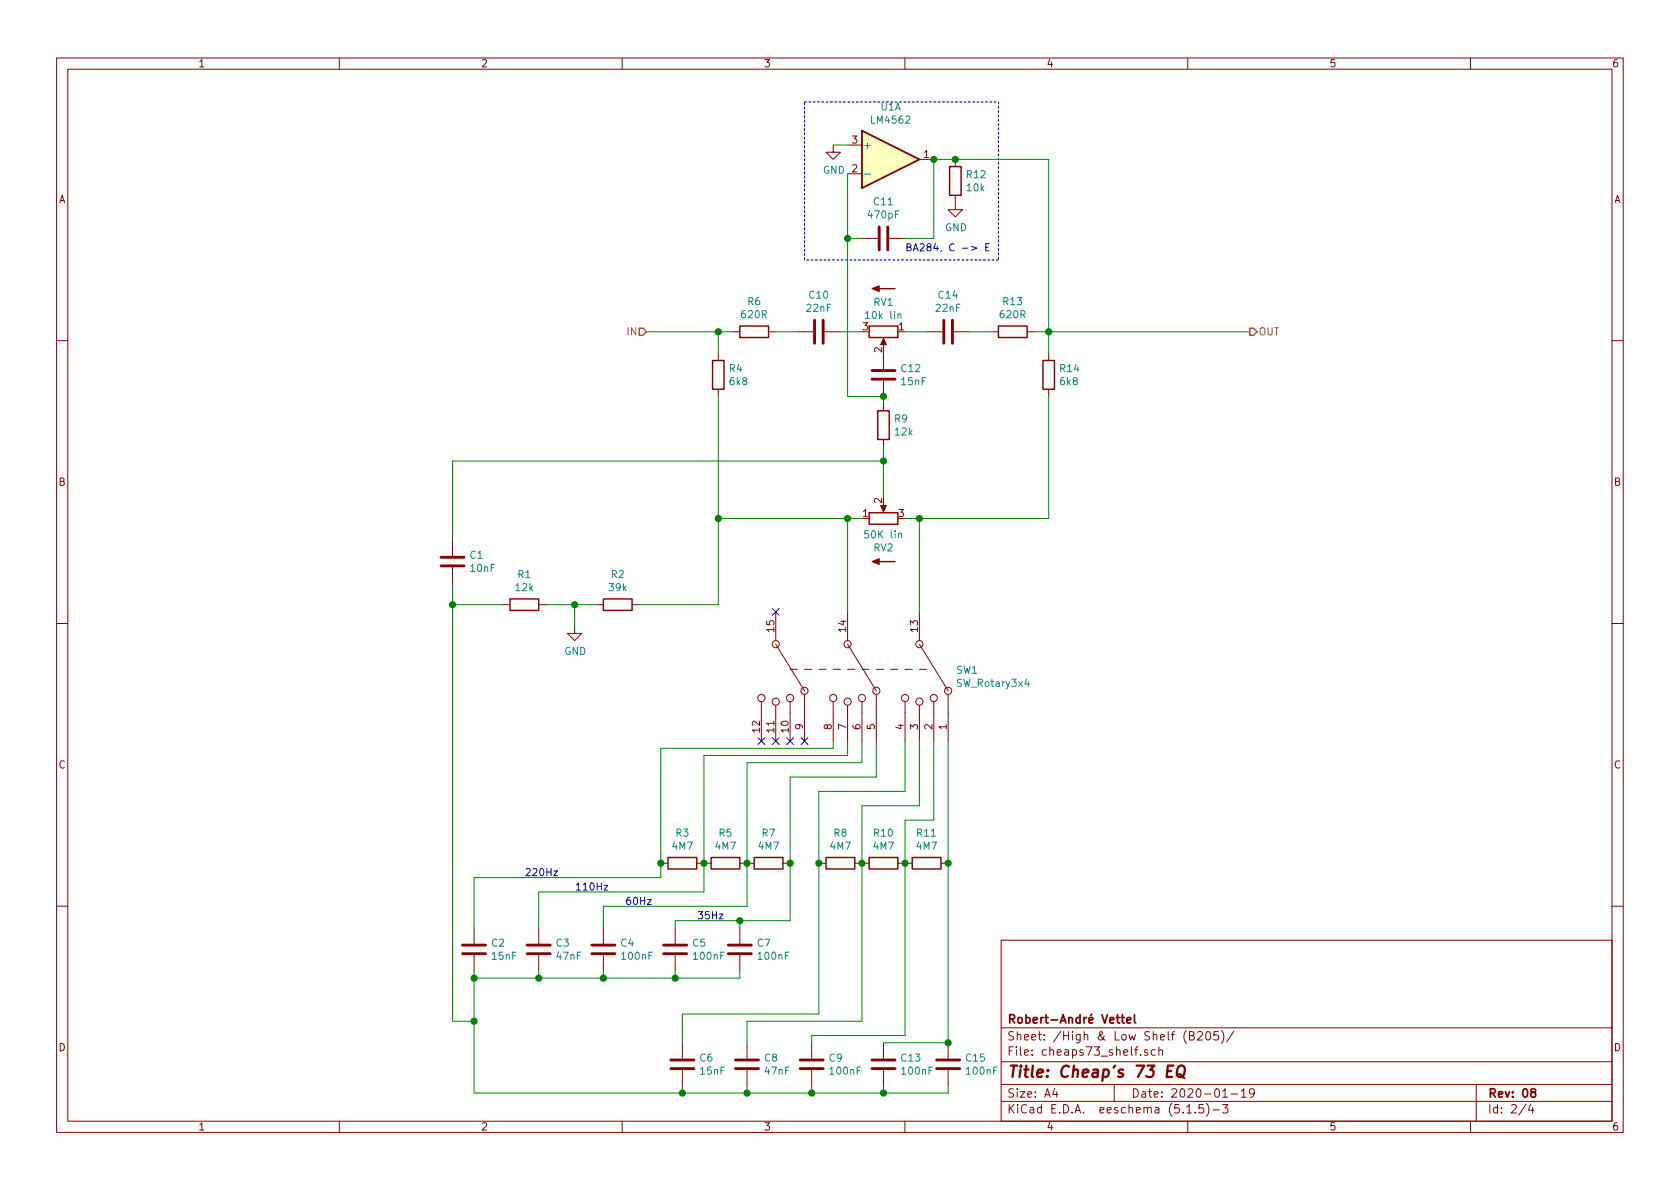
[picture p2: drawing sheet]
<svg xmlns="http://www.w3.org/2000/svg" width="297mm" height="210mm" viewBox="0 0 297 210" stroke-linecap="round" stroke-linejoin="round" font-family="sans-serif">
<g fill="none" stroke="#840000" stroke-width=".18">
<path d="M10 10.3h277v189.9h-277zM12 12.2h273v186.1h-273zM60 10.3v1.9M110 10.3v1.9M160 10.3v1.9M210 10.3v1.9M260 10.3v1.9M147.3 25.6v1.3h1.3l-1.3 1.3-1.3-1.3h1.3M149.9 30.7h2.5M149.9 25.6h2.5M162.6 28.2h2.5M168.9 34.5v2.6h1.3l-1.3 1.2-1.3-1.2h1.3"/>
<path d="M168.9 28.2v1.3M129.5 58.7h1.3M135.9 58.7h1.3M141 58.7h2.8M145.8 58.7h2.8M152.4 42.2h2.8M157.2 42.2h2.8M163.8 58.7h2.8M168.7 58.7h2.7M175.3 58.7h1.2M181.6 58.7h1.3M10 60.2h2"/>
<path d="M127 62.5v1.2M127 68.8v1.3M156.2 60.2v1M156.2 62.5v2.8M156.2 67.3v2.8M156.2 71.4v1.2M156.2 77.7v1.3M185.4 62.5v1.2M185.4 68.8v1.3M285 60.2h2M80 95.5v2.8M156.2 89.1v1.1"/>
<path d="M10 110.3h2M80 100.3v2.8M88.9 106.9h1.3M95.2 106.9h1.3M101.6 110.7v1.3h1.3l-1.3 1.3-1.3-1.3h1.3M105.4 106.9h1.3M111.8 106.9h1.2M137.2 113.9l5 8.3M137.2 108.2v5.1M139.7 118.4h1.3M142.2 118.4h1.3M144.8 118.4h1.2"/>
<path d="M147.3 118.4h1.3M149.9 113.9l5 8.3M149.9 118.4h1.2M149.9 108.2v5.1M152.4 118.4h1.3M154.9 118.4h1.3M157.5 118.4h1.2M160 118.4h1.3M162.6 113.9l5 8.3M162.6 118.4h1.2M162.6 108.2v5.1M285 110.3h2"/>
<path d="M134.6 124.1v7M137.2 124.7v6.4M139.7 124.1v7M142.2 122.8v8.3M147.3 124.1v7M149.9 124.7v6.4M152.4 124.1v7M154.9 122.8v8.3M160 124.1v7M162.6 124.7v6.4M165.1 124.1v7M167.6 122.8v8.3"/>
<path d="M116.8 152.6h1.3M123.2 152.6h2.5M130.8 152.6h2.5M138.4 152.6h1.3M144.8 152.6h1.2M151.1 152.6h2.6M158.7 152.6h2.6M166.4 152.6h1.2M10 160.2h2M83.8 164.1v2.8M83.8 168.9v2.8M95.2 164.1v2.8"/>
<path d="M95.2 168.9v2.8M106.7 164.1v2.8M106.7 168.9v2.8M119.4 164.1v2.8M119.4 168.9v2.8M130.8 164.1v2.8M130.8 168.9v2.8M177 166.3h108v32h-108zM285 160.2h2M60 198.3v1.9M110 198.3v1.9M120.6 184.4v2.8"/>
<path d="M120.6 189.2v2.8M132.1 184.4v2.8M132.1 189.2v2.8M143.5 184.4v2.8M143.5 189.2v2.8M156.2 184.4v2.8M156.2 189.2v2.8M160 198.3v1.9M167.6 184.4v2.8M167.6 189.2v2.8M177 194.8h108M177 191.8h108"/>
<path d="M177 187.8h108M177 181.8h108M186.5 192.5l-.4 1h1M186.8 193v1M197 191.8v3M201.7 186.5v.1M202.9 185.7l-.4-.1-.2 .2 .1 .2 .5 .2v.3h-.6M204.3 185.7l-.5-.1-.2 .3v.6l.2 .1 .5-.1M204.9 185.7l.2-.1 .4 .1v.9M204.9 185.1v1.5M209.8 182.2a1.71 1.71 0 0 0 0 2.3M209.8 195.8l.5-.5v1.5"/>
<path d="M209.8 196.8h.9M210 198.3v1.9M210.3 183.1l.7-.1 .1-.3-.1-.2-.7-.1v1.5h.6l.3-.3a.41 .41 0 0 0-.4-.5M211.3 196.7v.1M211.8 182.6l.2-.2h.3l.2 .2 .1 .2-.1 .3-.8 .8h.9M212.8 195.3h-.8v.7l.2-.1 .5 .1 .1 .2v.5l-.3 .1-.5-.1M213.3 195.1a1.71 1.71 0 0 1 0 2.3M213.3 182.6l.2-.2a.8 .8 0 0 1 .6 .8 .8 .8 0 0 1-.6 .7l-.2-.1-.1-.4zM214.5 196.3h1.1M215.4 182.4h-.7l-.1 .7 .2-.1 .5 .1 .2 .2-.1 .5-.2 .1-.6-.1M216 182.2a1.71 1.71 0 0 1 0 2.3M216.2 195.3h.9l-.5 .6 .4 .1v.7l-.2 .1-.6-.1"/>
<path d="M216.2 194h.8M217.7 193.5h1.1M218.2 182.3l-1.3 2M219.5 193l.4-.5v1.5M219.5 194h.8M221.8 193.2l-.3 .3h-.3l-.3-.3v-.4l.2-.2 .4-.1 .2 .2a1.13 1.13 0 0 1-.2 1.2l-.4 .1M260 198.3v1.9M261 191.8v6.5M269.8 195.2l-1.2 2M270.6 195.2l-.3 1.1h.9M271 195.8v1"/>
<circle cx="137.2" cy="113.9" r=".63"/>
<circle cx="149.9" cy="113.9" r=".63"/>
<circle cx="162.6" cy="113.9" r=".63"/>
<circle cx="134.6" cy="123.4" r=".63"/>
<circle cx="137.2" cy="124.1" r=".63"/>
<circle cx="139.7" cy="123.4" r=".63"/>
<circle cx="142.2" cy="122.2" r=".63"/>
<circle cx="147.3" cy="123.4" r=".63"/>
<circle cx="149.9" cy="124.1" r=".63"/>
<circle cx="152.4" cy="123.4" r=".63"/>
<circle cx="154.9" cy="122.2" r=".63"/>
<circle cx="160" cy="123.4" r=".63"/>
<circle cx="162.6" cy="124.1" r=".63"/>
<circle cx="165.1" cy="123.4" r=".63"/>
<circle cx="167.6" cy="122.2" r=".63"/>
</g>
<path d="M198.2 179.9h.6M198.5 179.4v1.3l.3 .2M200.6 179.4v1.3l.2 .2M199.2 180.4l.7-.1v-.3l-.4-.1-.3 .2 .1 .7h.6M271 193.2l-.3-.2v-.2l.3-.3h.2l.3 .3-.1 .2-.6 .2a.48 .48 0 0 0-.1 .7l.3 .1 .4-.1a.48 .48 0 0 0-.2-.7" fill="none" stroke="#840000" stroke-width=".3"/>
<path d="M206.4 189.4h.7M207.5 188.4h-1l-.2 2h.9M208.3 188.7a.66 .66 0 0 1 1.1 0 1.49 1.49 0 0 1-.6 1.7l-.5-.1a1.49 1.49 0 0 1 0-1.6zM208.4 190a.92 .92 0 0 1 .8 .5l.2 .1" fill="none" stroke="#840000" stroke-width=".41"/>
<g fill="none" stroke="#840000" stroke-width=".51">
<path d="M144 56.6v4.1M145.5 56.6v4.1M155.4 40.1v4.1M157 40.1v4.1M166.9 56.6v4.1M168.4 56.6v4.1M154.2 67.1h4M154.2 65.5h4M78 98.5h4M78 100.1h4M81.8 168.7h4.1M81.8 167.1h4.1"/>
<path d="M93.2 168.7h4.1M93.2 167.1h4.1M104.6 168.7h4.1M104.6 167.1h4.1M117.3 168.7h4.1M117.3 167.1h4.1M128.8 168.7h4M128.8 167.1h4M118.6 189h4.1M118.6 187.4h4.1M130 189h4.1M130 187.4h4.1"/>
<path d="M141.5 189h4M141.5 187.4h4M154.2 189h4M154.2 187.4h4M165.6 189h4.1M165.6 187.4h4.1"/>
</g>
<g fill="none" stroke="#840000" stroke-width=".25">
<path d="M152.4 23.1l10.2 5.1-10.2 5.1zM167.9 29.5h2v5h-2zM130.8 57.7h5.1v2h-5.1zM153.7 57.7h5v2h-5zM154.7 51h3.5M176.5 57.7h5.1v2h-5.1zM126 63.7h2v5.1h-2zM155.2 72.6h2v5.1h-2zM184.4 63.7h2v5.1h-2zM153.7 90.7h5v2h-5zM154.7 99.3h3.5M90.2 105.9h5v2h-5z"/>
<path d="M106.7 105.9h5.1v2h-5.1zM118.1 151.6h5.1v2.1h-5.1zM125.7 151.6h5.1v2.1h-5.1zM133.3 151.6h5.1v2.1h-5.1zM146 151.6h5.1v2.1h-5.1zM153.7 151.6h5v2.1h-5zM161.3 151.6h5.1v2.1h-5.1z"/>
</g>
<g fill="#840000" stroke="#840000" stroke-width=".18">
<path d="M155.7 89.4h1l-.5 1.1z"/>
<path d="M154.2 51l1.2-.5v1.1z"/>
<path d="M154.2 99.3l1.2-.5v1z"/>
<path d="M156.2 59.8l.5 1.2h-1z"/>
</g>
<path d="M152.9 30.8h1M158.8 55.6l.2-.1h.3v.8M158.9 94.4l.2-.1h.3v.8M181.5 120.1l-.3 .8h.8" fill="none" stroke="#008484" stroke-width=".18"/>
<path d="M152.4 23.1l10.2 5.1-10.2 5.1z" fill="#ffffc2" stroke="#ffffc2" stroke-width=".18"/>
<path d="M142.2 18h34.3M176.5 18v28M142.2 46v-28M176.5 46h-34.3" fill="none" stroke="#0000c2" stroke-width=".18" stroke-dasharray=".4 .4"/>
<g fill="none" stroke="#008400" stroke-width=".18">
<path d="M147.3 25.6h2.6M149.9 30.7v39.4h6.3v1.3M114.3 58.7h15.2M127 58.7v3.8M137.2 58.7h3.8M148.6 58.7h3.8M149.9 42.2h2.5M160 58.7h3.8M160 42.2h5.1v-14h20.3v34.3M171.4 58.7h3.9M182.9 58.7h38.1M127 70.1v36.8h-14"/>
<path d="M156.2 79v8.9M185.4 70.1v21.6h-25.4M127 91.7h25.4M149.9 91.7v16.5M156.2 81.5h-76.2v14M162.6 91.7v16.5M80 103.1v77.5h3.8M80 106.9h8.9M96.5 106.9h8.9M101.6 106.9v3.8M147.3 131.1v1.2h-30.5v22.9h-33v8.9M149.9 131.1v2.5h-25.4v24.1h-29.3v6.4"/>
<path d="M152.4 131.1v3.8h-20.3v25.4h-25.4v3.8M154.9 131.1v6.3h-15.2v25.4h-20.3v1.3M160 131.1v8.8h-15.2v39.4h-24.2v5.1M162.6 131.1v11.4h-10.2v38.1h-20.3v3.8M165.1 131.1v13.9h-5.1v38.1h-16.5v1.3M167.6 131.1v53.3h-11.4M83.8 171.7v21.6h83.8v-1.3M95.2 171.7v1.3M106.7 171.7v1.3M119.4 171.7v1.3M130.8 162.8v1.3M130.8 171.7v1.3h-47"/>
<path d="M120.6 192v1.3M132.1 192v1.3M143.5 192v1.3M156.2 192v1.3"/>
</g>
<path d="M113 58h.7l.6 .7-.6 .6h-.7zM221 58h.6l.6 .7-.6 .6h-.6z" fill="none" stroke="#848400" stroke-width=".25"/>
<path d="M171.8 43.5l.9 .4-.9 .3M174.3 43.7h.4M174.9 43.1h-.6v1.3h.6M97.9 154h.7l-.7 .9h.7M106.8 156.6h.7l-.7 .8h.7" fill="none" stroke="#0000c2" stroke-width=".18"/>
<g fill="#008400" stroke="#008400" stroke-width=".25">
<circle cx="165.1" cy="28.2" r=".51"/>
<circle cx="120.6" cy="193.3" r=".51"/>
<circle cx="83.8" cy="180.6" r=".51"/>
<circle cx="127" cy="58.7" r=".51"/>
<circle cx="156.2" cy="81.5" r=".51"/>
<circle cx="127" cy="91.7" r=".51"/>
<circle cx="101.6" cy="106.9" r=".51"/>
<circle cx="80" cy="106.9" r=".51"/>
<circle cx="143.5" cy="193.3" r=".51"/>
<circle cx="139.7" cy="152.6" r=".51"/>
<circle cx="130.8" cy="162.8" r=".51"/>
<circle cx="152.4" cy="152.6" r=".51"/>
<circle cx="160" cy="152.6" r=".51"/>
<circle cx="116.8" cy="152.6" r=".51"/>
<circle cx="124.5" cy="152.6" r=".51"/>
<circle cx="132.1" cy="152.6" r=".51"/>
<circle cx="119.4" cy="173" r=".51"/>
<circle cx="162.6" cy="91.7" r=".51"/>
<circle cx="95.3" cy="173" r=".51"/>
<circle cx="106.7" cy="173" r=".51"/>
<circle cx="149.9" cy="91.7" r=".51"/>
<circle cx="156.2" cy="193.3" r=".51"/>
<circle cx="185.4" cy="58.7" r=".51"/>
<circle cx="132.1" cy="193.3" r=".51"/>
<circle cx="167.6" cy="152.6" r=".51"/>
<circle cx="167.6" cy="184.4" r=".51"/>
<circle cx="149.9" cy="42.2" r=".51"/>
<circle cx="156.2" cy="70.1" r=".51"/>
<circle cx="144.8" cy="152.6" r=".51"/>
<circle cx="168.9" cy="28.2" r=".51"/>
<circle cx="83.8" cy="173" r=".51"/>
</g>
<path d="M136.6 107.6l1.2 1.2M137.8 107.6l-1.2 1.2M134 130.4l1.2 1.3M135.2 130.4l-1.2 1.3M136.6 130.4l1.2 1.3M137.8 130.4l-1.2 1.3M139.1 130.4l1.2 1.3M140.3 130.4l-1.2 1.3M141.6 130.4l1.2 1.3M142.8 130.4l-1.2 1.3" fill="none" stroke="#000084" stroke-width=".18"/>
<text font-size="2.8" fill="#840000" x="178" y="190.5">Title: Cheap's 73 EQ</text>
<g font-size="2.1" fill="#840000">
<text x="178" y="184">Sheet: /High &amp; Low Shelf (B205)/</text>
<text x="178" y="181">Robert-André Vettel</text>
<text x="178" y="186.7">File: cheaps73_shelf.sch</text>
<text x="178" y="196.9">KiCad E.D.A. eeschema (5.1.5)-3</text>
<text x="178" y="194.1">Size: A4</text>
<text x="200" y="194.1">Date: 2020-01-19</text>
<text x="263" y="194.1">Rev: 08</text>
<text x="263" y="196.9">Id: 2/4</text>
</g>
<g font-size="1.8" fill="#840000">
<text x="35" y="11.9">1</text>
<text x="85" y="11.9">2</text>
<text x="135" y="11.9">3</text>
<text x="185" y="11.9">4</text>
<text x="235" y="11.9">5</text>
<text x="285" y="11.9">6</text>
<text x="150.6" y="25.4">3</text>
<text x="163.3" y="27.9">1</text>
<text x="10.4" y="35.9">A</text>
<text x="145.5" y="30.7">GND 2</text>
<text x="285.4" y="35.9">A</text>
<text x="152.6" y="58.4">3</text>
<text x="158.9" y="58.4">1</text>
<text x="156" y="62.3" transform="rotate(-90 156 62.3)">2</text>
<text x="10.4" y="85.9">B</text>
<text x="156" y="89" transform="rotate(-90 156 89)">2</text>
<text x="285.4" y="85.9">B</text>
<text x="152.6" y="91.4">1</text>
<text x="158.9" y="91.4">3</text>
<text x="136.9" y="111.7" transform="rotate(-90 136.9 111.7)">15</text>
<text x="149.6" y="111.7" transform="rotate(-90 149.6 111.7)">14</text>
<text x="162.3" y="111.7" transform="rotate(-90 162.3 111.7)">13</text>
<text x="134.4" y="129.5" transform="rotate(-90 134.4 129.5)">12</text>
<text x="136.9" y="129.5" transform="rotate(-90 136.9 129.5)">11</text>
<text x="139.4" y="129.5" transform="rotate(-90 139.4 129.5)">10</text>
<text x="142" y="129" transform="rotate(-90 142 129)">9</text>
<text x="147.1" y="129" transform="rotate(-90 147.1 129)">8</text>
<text x="149.6" y="129" transform="rotate(-90 149.6 129)">7</text>
<text x="152.1" y="129" transform="rotate(-90 152.1 129)">6</text>
<text x="154.7" y="129" transform="rotate(-90 154.7 129)">5</text>
<text x="159.8" y="129" transform="rotate(-90 159.8 129)">4</text>
<text x="162.3" y="129" transform="rotate(-90 162.3 129)">3</text>
<text x="164.8" y="129" transform="rotate(-90 164.8 129)">2</text>
<text x="167.4" y="129" transform="rotate(-90 167.4 129)">1</text>
<text x="10.4" y="135.9">C</text>
<text x="285.4" y="135.9">C</text>
<text x="10.4" y="185.9">D</text>
<text x="285.4" y="185.9">D</text>
<text x="35" y="199.9">1</text>
<text x="85" y="199.9">2</text>
<text x="135" y="199.9">3</text>
<text x="185" y="199.9">4</text>
<text x="235" y="199.9">5</text>
<text x="285" y="199.9">6</text>
</g>
<g font-size="1.8" fill="#008484">
<text x="154.3" y="21.9">LM4562</text>
<text x="155.7" y="19.6">U1A</text>
<text x="152.5" y="26.3">+</text>
<text x="171" y="31.5">R12</text>
<text x="171" y="33.8">10k</text>
<text x="153.6" y="38.6">470pF</text>
<text x="154.6" y="36.3">C11</text>
<text x="167.1" y="40.9">GND</text>
<text x="132.2" y="54">R6</text>
<text x="143.1" y="52.8">C10</text>
<text x="166" y="52.8">C14</text>
<text x="177.4" y="54">R13</text>
<text x="131.2" y="56.3">620R</text>
<text x="142.7" y="55.1">22nF</text>
<text x="153.5" y="56.4">10k lin</text>
<text x="154.5" y="54.1">RV1</text>
<text x="165.6" y="55.1">22nF</text>
<text x="176.9" y="56.3">620R</text>
<text x="129" y="65.8">R4</text>
<text x="159.4" y="65.8">C12</text>
<text x="187.5" y="65.8">R14</text>
<text x="129.1" y="68.1">6k8</text>
<text x="159.5" y="68.1">15nF</text>
<text x="187.5" y="68.1">6k8</text>
<text x="158.2" y="74.7">R9</text>
<text x="158.3" y="77">12k</text>
<text x="153.3" y="95.2">50K lin</text>
<text x="83.1" y="98.8">C1</text>
<text x="83.3" y="101.1">10nF</text>
<text x="154.5" y="97.5">RV2</text>
<text x="91.2" y="104.5">12k</text>
<text x="91.6" y="102.2">R1</text>
<text x="107.7" y="104.5">39k</text>
<text x="108.1" y="102.2">R2</text>
<text x="99.8" y="115.8">GND</text>
<text x="169.1" y="119.1">SW1</text>
<text x="169.4" y="121.5">SW_Rotary3x4</text>
<text x="119.5" y="147.9">R3</text>
<text x="127.2" y="147.9">R5</text>
<text x="134.8" y="147.9">R7</text>
<text x="147.5" y="147.9">R8</text>
<text x="154.6" y="147.9">R10</text>
<text x="162.2" y="147.9">R11</text>
<text x="118.9" y="150.3">4M7</text>
<text x="126.6" y="150.3">4M7</text>
<text x="134.2" y="150.3">4M7</text>
<text x="146.9" y="150.3">4M7</text>
<text x="154.5" y="150.3">4M7</text>
<text x="162.1" y="150.3">4M7</text>
<text x="86.9" y="167.4">C2</text>
<text x="98.4" y="167.4">C3</text>
<text x="109.8" y="167.4">C4</text>
<text x="122.5" y="167.4">C5</text>
<text x="133.9" y="167.4">C7</text>
<text x="87.1" y="169.7">15nF</text>
<text x="98.5" y="169.7">47nF</text>
<text x="110.1" y="169.7">100nF</text>
<text x="122.8" y="169.7">100nF</text>
<text x="134.2" y="169.7">100nF</text>
<text x="123.8" y="187.7">C6</text>
<text x="123.9" y="190">15nF</text>
<text x="135.2" y="187.7">C8</text>
<text x="135.3" y="190">47nF</text>
<text x="146.6" y="187.7">C9</text>
<text x="146.9" y="190">100nF</text>
<text x="159.4" y="187.7">C13</text>
<text x="159.6" y="190">100nF</text>
<text x="170.8" y="187.7">C15</text>
<text x="171" y="190">100nF</text>
</g>
<g font-size="1.8" fill="#0000c2">
<text x="160" y="44.4">BA284, C -&gt; E</text>
<text x="92.7" y="154.9">220Hz</text>
<text x="101.6" y="157.5">110Hz</text>
<text x="110.5" y="160">60Hz</text>
<text x="123.2" y="162.6">35Hz</text>
</g>
<g font-size="1.8" fill="#848400">
<text x="111" y="59.3">IN</text>
<text x="222.5" y="59.3">OUT</text>
</g>
</svg>
